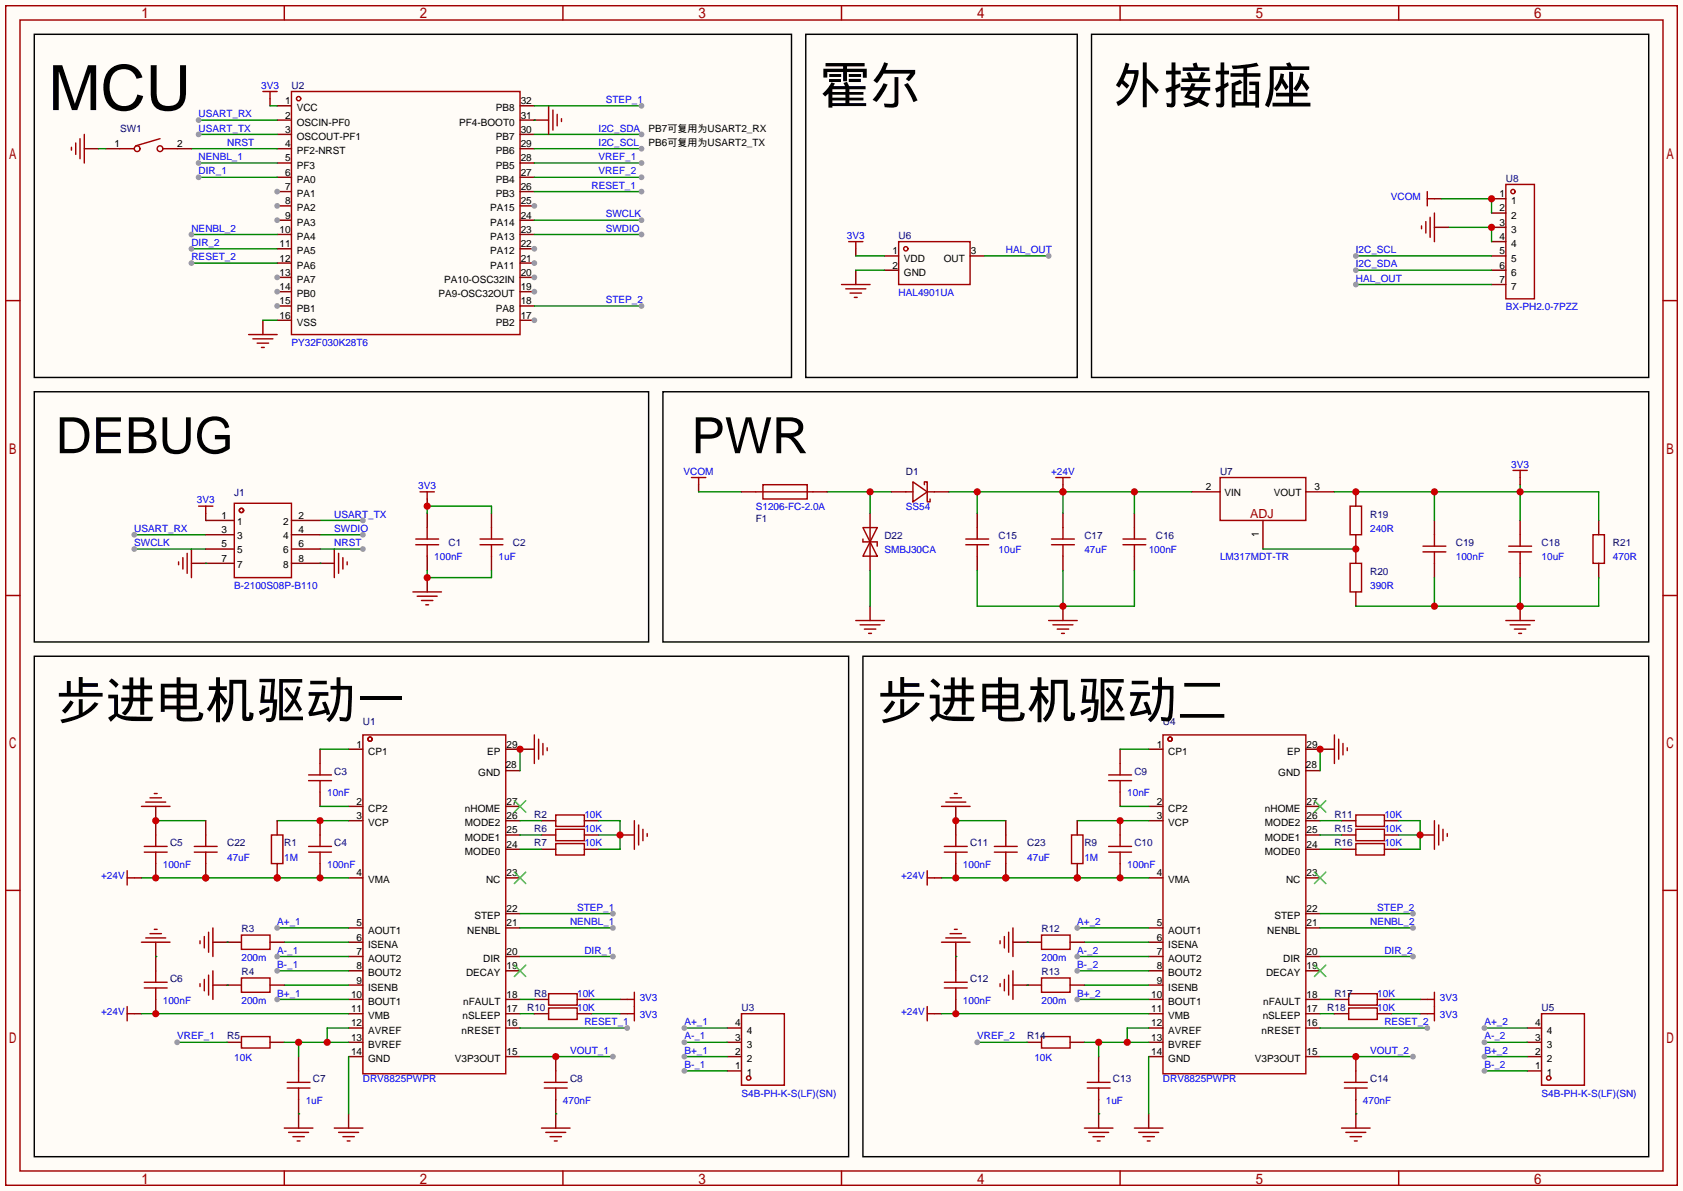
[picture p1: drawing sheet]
<svg xmlns="http://www.w3.org/2000/svg" width="299mm" height="212mm" viewBox="0 0 299 212" stroke-linecap="round" stroke-linejoin="round" font-family="sans-serif">
<path d="M0 0h299.2v211.6h-299.2z" fill="#fffcf7"/>
<g fill="none" stroke="#a10000" stroke-width=".25">
<path d="M1 1h297.2v209.6h-297.2zM3.6 3.6h292.1v204.4h-292.1zM50.5 1v2.6M100.1 1v2.6M149.6 1v2.6M199.1 1v2.6M248.7 1v2.6M1 53.4h2.6M295.7 53.4h2.5M171.7 96.8h4.1M171.7 95.8h4.1M173.7 93.7v2.1"/>
<path d="M173.7 96.8v2M186.9 96.8h4.1M186.9 95.8h4.1M189 93.7v2.1M189 96.8v2M199.6 96.8h4.1M199.6 95.8h4.1M201.7 93.7v2.1M201.7 96.8v2M216.9 84.8h15.3v7.7h-15.3zM240 89.9h2.1v5.1h-2.1zM253 98h4"/>
<path d="M253 97h4M255 95v2M255 98v2.1M268.2 98h4.1M268.2 97h4.1M270.3 95v2M270.3 98v2.1M283.2 95h2v5.1h-2zM1 105.8h2.6M240 100.1h2.1v5.1h-2.1zM295.7 105.8h2.5M1 158.2h2.6"/>
<path d="M295.7 158.2h2.5M50.5 208v2.6M100.1 208v2.6M149.6 208v2.6M199.1 208v2.6M248.7 208v2.6"/>
</g>
<g fill="none" stroke="#870000" stroke-width=".25">
<path d="M173.7 91.2v2.5M173.7 98.8v2.5M189 91.2v2.5M189 98.8v2.5M201.7 91.2v2.5M201.7 98.8v2.5M211.8 87.4h5.1M224.5 92.5v5M232.2 87.4h5M241 87.4v2.5M241 95v5.1M255 92.5v2.5"/>
<path d="M270.3 92.5v2.5M284.2 92.5v2.5M241 105.2v2.5M255 100.1v2.5M270.3 100.1v2.5M284.2 100.1v2.5"/>
</g>
<path d="M224.5 97.5h16.5" fill="none" stroke="#008700" stroke-width=".25"/>
<circle cx="241" cy="97.5" r=".63" fill="#c00"/>
<path d="M237.2 87.4h47v5.1M255 87.4v5.1M270.3 86.1v6.4" fill="none" stroke="#008700" stroke-width=".25"/>
<g fill="#c00">
<circle cx="255" cy="87.4" r=".63"/>
<circle cx="270.3" cy="87.4" r=".63"/>
<circle cx="241" cy="87.4" r=".63"/>
</g>
<path d="M168.7 87.4h43.1M173.7 87.4v3.8M189 87.4v3.8M201.7 87.4v3.8" fill="none" stroke="#008700" stroke-width=".25"/>
<g fill="#c00">
<circle cx="201.7" cy="87.4" r=".63"/>
<circle cx="173.7" cy="87.4" r=".63"/>
<circle cx="189" cy="87.4" r=".63"/>
</g>
<path d="M255 102.6v5.1M270.3 102.6v5.1M284.2 102.6v5.1h-43.2" fill="none" stroke="#008700" stroke-width=".25"/>
<g fill="#c00">
<circle cx="255" cy="107.7" r=".63"/>
<circle cx="270.3" cy="107.7" r=".63"/>
</g>
<path d="M255 35.3h1.3M36.6 91.2v1.3M124.2 86.1v1.3M189 86.1v1.3" fill="none" stroke="#870000" stroke-width=".25"/>
<path d="M253.7 34v2.6M253.7 35.3h1.3M35.3 89.9h2.5M36.6 89.9v1.3M122.9 84.8h2.6M124.2 84.8v1.3" fill="none" stroke="#a10000" stroke-width=".25"/>
<path d="M173.7 101.3v6.4h28v-6.4M189 101.3v6.4" fill="none" stroke="#008700" stroke-width=".25"/>
<circle cx="189" cy="87.4" r=".63" fill="#c00"/>
<path d="M187.7 84.8h2.5M189 84.8v1.3M269 83.6h2.5M270.3 83.6v1.2" fill="none" stroke="#a10000" stroke-width=".25"/>
<path d="M270.3 84.8v1.3M189 107.7v2.5" fill="none" stroke="#870000" stroke-width=".25"/>
<circle cx="189" cy="107.7" r=".63" fill="#c00"/>
<path d="M152.1 110.2h5.1M152.9 111h3.6M153.7 111.8h2M154.4 112.5h.5M186.4 110.2h5.1M187.2 111h3.6M188 111.8h2M188.7 112.5h.5" fill="none" stroke="#a10000" stroke-width=".25"/>
<path d="M154.7 107.7v2.5M270.3 107.7v2.5" fill="none" stroke="#870000" stroke-width=".25"/>
<circle cx="270.3" cy="107.7" r=".63" fill="#c00"/>
<path d="M153.4 93.7h2.6l-1.3 2.6zM153.4 95.8v.5h2.6v.7M154.7 96.3l1.3 2.5h-2.6zM267.7 110.2h5.1M268.5 111h3.5M269.2 111.8h2.1M270 112.5h.5" fill="none" stroke="#a10000" stroke-width=".25"/>
<path d="M154.7 91.2v10.1" fill="none" stroke="#870000" stroke-width=".25"/>
<path d="M147.1 87.4h11.4M154.7 87.4v3.8" fill="none" stroke="#008700" stroke-width=".25"/>
<circle cx="154.7" cy="87.4" r=".63" fill="#c00"/>
<path d="M36.6 92.5h.1M56.9 92.5h7.6M124.2 87.4h7.6M154.7 101.3v6.4" fill="none" stroke="#008700" stroke-width=".25"/>
<g fill="none" stroke="#870000" stroke-width=".25">
<path d="M48 17.5v1.3M152.1 44.2v1.3M152.1 48v2.5M75.9 88.6v1.3M75.9 91.2v2.5M75.9 98.8v2.5M87.4 91.2v2.5M87.4 98.8v2.5M131.8 87.4h2.6M144.5 87.4h2.6M34 100.1h2.6M56.9 100.1h2.5"/>
<path d="M75.9 102.6v2.6"/>
</g>
<g fill="none" stroke="#a10000" stroke-width=".25">
<path d="M46.7 16.3h2.6M48 16.3v1.2M149.6 50.5h5.1M150.4 51.3h3.5M150.9 42.9h2.5M151.1 52.1h2.1M151.9 52.8h.5M152.1 42.9v1.3M31.7 99.8v.5M32.5 99.1v2M33.3 98.3v3.6M34 97.5v5.1"/>
<path d="M59.4 97.5v5.1M60.2 98.3v3.6M61 99.1v2M61.7 99.8v.5M73.9 95.8h4.1M73.9 96.8h4.1M74.7 87.4h2.5M75.9 87.4v1.2M75.9 93.7v2.1M75.9 96.8v2M85.3 95.8h4.1M85.3 96.8h4.1"/>
<path d="M87.4 93.7v2.1M87.4 96.8v2M134.4 87.4h10.1M135.6 86.1h7.9v2.5h-7.9zM73.4 105.2h5.1M74.2 105.9h3.5M74.9 106.7h2.1M75.7 107.4h.5"/>
</g>
<circle cx="64.5" cy="92.5" r=".51" fill="#999"/>
<path d="M23.9 95h12.7" fill="none" stroke="#008700" stroke-width=".25"/>
<circle cx="23.9" cy="95" r=".51" fill="#999"/>
<path d="M56.9 95h7.6" fill="none" stroke="#008700" stroke-width=".25"/>
<circle cx="64.5" cy="95" r=".51" fill="#999"/>
<path d="M23.9 97.5h12.7" fill="none" stroke="#008700" stroke-width=".25"/>
<circle cx="23.9" cy="97.5" r=".51" fill="#999"/>
<path d="M56.9 97.5h7.6" fill="none" stroke="#008700" stroke-width=".25"/>
<circle cx="64.5" cy="97.5" r=".51" fill="#999"/>
<path d="M75.9 91.2v-1.3h11.5v1.3" fill="none" stroke="#008700" stroke-width=".25"/>
<circle cx="75.9" cy="89.9" r=".63" fill="#c00"/>
<path d="M75.9 101.3v1.3h11.5v-1.3" fill="none" stroke="#008700" stroke-width=".25"/>
<circle cx="75.9" cy="102.6" r=".63" fill="#c00"/>
<g fill="none" stroke="#a10000" stroke-width=".25">
<path d="M51.8 16.3h40.7v43.1h-40.7z"/>
<circle cx="53.1" cy="17.5" r=".38"/>
</g>
<path d="M49.3 18.8h2.5M49.3 21.3h2.5M49.3 23.9h2.5M49.3 26.4h2.5M49.3 29h2.5M49.3 31.5h2.5M49.3 34h2.5" fill="none" stroke="#870000" stroke-width=".25"/>
<circle cx="49.3" cy="34" r=".51" fill="#999"/>
<path d="M49.3 36.6h2.5" fill="none" stroke="#870000" stroke-width=".25"/>
<circle cx="49.3" cy="36.6" r=".51" fill="#999"/>
<path d="M49.3 39.1h2.5" fill="none" stroke="#870000" stroke-width=".25"/>
<circle cx="49.3" cy="39.1" r=".51" fill="#999"/>
<path d="M49.3 41.7h2.5M49.3 44.2h2.5M49.3 46.7h2.5M49.3 49.3h2.5" fill="none" stroke="#870000" stroke-width=".25"/>
<circle cx="49.3" cy="49.3" r=".51" fill="#999"/>
<path d="M49.3 51.8h2.5" fill="none" stroke="#870000" stroke-width=".25"/>
<circle cx="49.3" cy="51.8" r=".51" fill="#999"/>
<path d="M49.3 54.4h2.5" fill="none" stroke="#870000" stroke-width=".25"/>
<circle cx="49.3" cy="54.4" r=".51" fill="#999"/>
<path d="M49.3 56.9h2.5M92.5 56.9h2.5" fill="none" stroke="#870000" stroke-width=".25"/>
<circle cx="95" cy="56.9" r=".51" fill="#999"/>
<path d="M92.5 54.4h2.5M92.5 51.8h2.5" fill="none" stroke="#870000" stroke-width=".25"/>
<circle cx="95" cy="51.8" r=".51" fill="#999"/>
<path d="M92.5 49.3h2.5" fill="none" stroke="#870000" stroke-width=".25"/>
<circle cx="95" cy="49.3" r=".51" fill="#999"/>
<path d="M92.5 46.7h2.5" fill="none" stroke="#870000" stroke-width=".25"/>
<circle cx="95" cy="46.7" r=".51" fill="#999"/>
<path d="M92.5 44.2h2.5" fill="none" stroke="#870000" stroke-width=".25"/>
<circle cx="95" cy="44.2" r=".51" fill="#999"/>
<path d="M92.5 39.1h2.5M92.5 36.6h2.5M92.5 41.7h2.5" fill="none" stroke="#870000" stroke-width=".25"/>
<circle cx="95" cy="36.6" r=".51" fill="#999"/>
<path d="M92.5 18.8h2.5M15 26.4h2.5M92.5 34h2.5M92.5 31.5h2.5M92.5 29h2.5M92.5 26.4h2.5M92.5 23.9h2.5M92.5 21.3h2.5M46.7 56.9v2.5" fill="none" stroke="#870000" stroke-width=".25"/>
<path d="M48 18.8h1.3M34 26.4h15.3M95 39.1h19M46.7 56.9h2.6" fill="none" stroke="#008700" stroke-width=".25"/>
<path d="M12.7 26.2v.5M13.5 25.4v2M14.2 24.6v3.6M15 23.9v5.1M44.2 59.4h5.1M45 60.2h3.5M45.7 61h2.1M46.5 61.7h.5" fill="none" stroke="#a10000" stroke-width=".25"/>
<circle cx="114" cy="39.1" r=".51" fill="#999"/>
<path d="M95 41.7h19" fill="none" stroke="#008700" stroke-width=".25"/>
<circle cx="114" cy="41.7" r=".51" fill="#999"/>
<path d="M18.8 26.4h2.5M31.5 26.4h2.5M36.6 92.5h5.1M36.6 95h5.1M36.6 97.5h5.1M51.8 92.5h5.1M51.8 95h5.1M51.8 97.5h5.1M36.6 100.1h5.1M51.8 100.1h5.1" fill="none" stroke="#870000" stroke-width=".25"/>
<g fill="none" stroke="#a10000" stroke-width=".25">
<path d="M21.3 26.4h2.6M28.4 24.6l-4.3 1.3M29 26.4h2.5M41.7 89.4h10.1v13.2h-10.1z"/>
<circle cx="24.4" cy="26.4" r=".51"/>
<circle cx="28.4" cy="26.4" r=".51"/>
<circle cx="42.9" cy="90.7" r=".38"/>
</g>
<path d="M17.5 26.4h1.3M35.3 21.3h14" fill="none" stroke="#008700" stroke-width=".25"/>
<circle cx="35.3" cy="21.3" r=".51" fill="#999"/>
<path d="M35.3 23.9h14" fill="none" stroke="#008700" stroke-width=".25"/>
<circle cx="35.3" cy="23.9" r=".51" fill="#999"/>
<path d="M95 26.4h19" fill="none" stroke="#008700" stroke-width=".25"/>
<circle cx="114" cy="26.4" r=".51" fill="#999"/>
<path d="M95 23.9h19" fill="none" stroke="#008700" stroke-width=".25"/>
<circle cx="114" cy="23.9" r=".51" fill="#999"/>
<g fill="none" stroke="#870000" stroke-width=".25">
<path d="M95 21.3h2.5M56.9 133.1v2.5M62 133.1h2.5M89.9 133.1h2.6M89.9 136.9h2.6M199.1 133.1v2.5M204.2 133.1h2.6M232.2 133.1h2.5M232.2 136.9h2.5M27.7 145.8v2.5M27.7 153.4v2.6M56.9 140.7v2.6"/>
<path d="M56.9 145.8v2.5M56.9 153.4v2.6M62 143.3h2.5M62 145.8h2.5M62 156h2.5M89.9 143.3h2.6M89.9 145.8h2.6M89.9 156h2.6M89.9 150.9h2.6M89.9 148.3h2.6M169.9 145.8v2.5M169.9 153.4v2.6"/>
<path d="M199.1 140.7v2.6M199.1 145.8v2.5M199.1 153.4v2.6M204.2 143.3h2.6M204.2 145.8h2.6M204.2 156h2.6M232.2 143.3h2.5M232.2 145.8h2.5M232.2 156h2.5M232.2 150.9h2.5M232.2 148.3h2.5M27.7 169.9v2.6"/>
<path d="M27.7 177.5v2.6M62 164.8h2.5M62 167.4h2.5M62 169.9h2.5M62 172.5h2.5M62 175h2.5M62 177.5h2.5M89.9 164.8h2.6M89.9 169.9h2.6M89.9 172.5h2.6M89.9 177.5h2.6M89.9 162.3h2.6"/>
<path d="M169.9 169.9v2.6M169.9 177.5v2.6M204.2 164.8h2.6M204.2 167.4h2.6M204.2 169.9h2.6M204.2 172.5h2.6M204.2 175h2.6M204.2 177.5h2.6M232.2 164.8h2.5M232.2 169.9h2.5M232.2 172.5h2.5M232.2 177.5h2.5"/>
<path d="M232.2 162.3h2.5M53.1 187.7v2.5M53.1 195.3v2.6M62 180.1h2.5M62 182.6h2.5M62 185.2h2.5M62 187.7h2.5M89.9 180.1h2.6M89.9 182.6h2.6M89.9 187.7h2.6M98.8 187.7v2.5M98.8 195.3v2.6"/>
<path d="M195.3 187.7v2.5M195.3 195.3v2.6M204.2 180.1h2.6M204.2 182.6h2.6M204.2 185.2h2.6M204.2 187.7h2.6M232.2 180.1h2.5M232.2 182.6h2.5M232.2 187.7h2.5M241 187.7v2.5M241 195.3v2.6"/>
</g>
<g fill="none" stroke="#a10000" stroke-width=".25">
<path d="M97.5 18.8v5.1M98.3 19.6v3.5M99.1 20.3v2.1M99.8 21.1v.5M54.9 137.7h4M54.9 138.7h4M56.9 135.6v2.1M56.9 138.7v2M64.5 130.6h25.4v60.2h-25.4zM197.1 137.7h4.1M197.1 138.7h4.1M199.1 135.6v2.1"/>
<path d="M199.1 138.7v2M206.8 130.6h25.4v60.2h-25.4zM25.7 150.4h4M25.7 151.4h4M27.7 148.3v2.1M27.7 151.4v2M54.9 150.4h4M54.9 151.4h4M56.9 148.3v2.1M56.9 151.4v2M167.9 150.4h4.1M167.9 151.4h4.1"/>
<path d="M169.9 148.3v2.1M169.9 151.4v2M197.1 150.4h4.1M197.1 151.4h4.1M199.1 148.3v2.1M199.1 151.4v2M25.7 174.5h4M25.7 175.5h4M27.7 172.5v2M27.7 175.5v2M167.9 174.5h4.1M167.9 175.5h4.1"/>
<path d="M169.9 172.5v2M169.9 175.5v2M51.1 192.3h4M51.1 193.3h4M53.1 190.2v2.1M53.1 193.3v2M96.8 192.3h4M96.8 193.3h4M98.8 190.2v2.1M98.8 193.3v2M193.3 192.3h4.1M193.3 193.3h4.1"/>
<path d="M195.3 190.2v2.1M195.3 193.3v2M239 192.3h4.1M239 193.3h4.1M241 190.2v2.1M241 193.3v2"/>
<circle cx="65.8" cy="131.3" r=".38"/>
<circle cx="208" cy="131.3" r=".38"/>
</g>
<path d="M95 21.3h.1M36.6 100.1h.1M56.9 100.1h.1M191.5 164.8h12.7" fill="none" stroke="#008700" stroke-width=".25"/>
<path d="M91.4 154.9l2.1 2.1M91.4 142.2l2.1 2.1M93.5 154.9l-2.1 2.1M93.5 142.2l-2.1 2.1M233.7 154.9l2 2.1M233.7 142.2l2 2.1M235.7 154.9l-2 2.1M235.7 142.2l-2 2.1M91.4 171.5l2.1 2M93.5 171.5l-2.1 2M233.7 171.5l2 2M235.7 171.5l-2 2" fill="none" stroke="#3c3" stroke-width=".25"/>
<circle cx="191.5" cy="164.8" r=".51" fill="#999"/>
<path d="M49.3 164.8h12.7" fill="none" stroke="#008700" stroke-width=".25"/>
<circle cx="49.3" cy="164.8" r=".51" fill="#999"/>
<path d="M191.5 169.9h12.7" fill="none" stroke="#008700" stroke-width=".25"/>
<circle cx="191.5" cy="169.9" r=".51" fill="#999"/>
<path d="M49.3 169.9h12.7" fill="none" stroke="#008700" stroke-width=".25"/>
<circle cx="49.3" cy="169.9" r=".51" fill="#999"/>
<path d="M191.5 177.5h12.7" fill="none" stroke="#008700" stroke-width=".25"/>
<circle cx="191.5" cy="177.5" r=".51" fill="#999"/>
<path d="M49.3 177.5h12.7" fill="none" stroke="#008700" stroke-width=".25"/>
<circle cx="49.3" cy="177.5" r=".51" fill="#999"/>
<path d="M191.5 172.5h12.7" fill="none" stroke="#008700" stroke-width=".25"/>
<circle cx="191.5" cy="172.5" r=".51" fill="#999"/>
<path d="M49.3 172.5h12.7" fill="none" stroke="#008700" stroke-width=".25"/>
<circle cx="49.3" cy="172.5" r=".51" fill="#999"/>
<path d="M53.1 197.9v2.5M62 197.9v2.5M98.8 197.9v2.5M195.3 197.9v2.5M204.2 197.9v2.5M241 197.9v2.5" fill="none" stroke="#870000" stroke-width=".25"/>
<g fill="none" stroke="#a10000" stroke-width=".25">
<path d="M50.5 200.4h5.1M51.3 201.2h3.6M52.1 201.9h2M52.8 202.7h.5M59.4 200.4h5.1M60.2 201.2h3.6M61 201.9h2M61.7 202.7h.5M96.3 200.4h5M97 201.2h3.6M97.8 201.9h2M98.6 202.7h.5"/>
<path d="M192.8 200.4h5.1M193.5 201.2h3.6M194.3 201.9h2M195.1 202.7h.5M201.7 200.4h5.1M202.4 201.2h3.6M203.2 201.9h2M204 202.7h.5M238.5 200.4h5.1M239.3 201.2h3.5M240 201.9h2.1M240.8 202.7h.5"/>
</g>
<path d="M56.9 133.1h5.1M199.1 133.1h5.1M56.9 143.3h5.1M191.5 145.8h12.7M199.1 143.3h5.1M62 187.7v10.2M204.2 187.7v10.2" fill="none" stroke="#008700" stroke-width=".25"/>
<circle cx="199.1" cy="145.8" r=".63" fill="#c00"/>
<path d="M49.3 145.8h12.7" fill="none" stroke="#008700" stroke-width=".25"/>
<circle cx="56.9" cy="145.8" r=".63" fill="#c00"/>
<path d="M167.4 156h36.8" fill="none" stroke="#008700" stroke-width=".25"/>
<g fill="#c00">
<circle cx="169.9" cy="156" r=".63"/>
<circle cx="178.8" cy="156" r=".63"/>
<circle cx="191.5" cy="156" r=".63"/>
<circle cx="199.1" cy="156" r=".63"/>
</g>
<path d="M25.1 156h36.9" fill="none" stroke="#008700" stroke-width=".25"/>
<g fill="#c00">
<circle cx="56.9" cy="156" r=".63"/>
<circle cx="49.3" cy="156" r=".63"/>
<circle cx="36.6" cy="156" r=".63"/>
<circle cx="27.7" cy="156" r=".63"/>
</g>
<path d="M190.5 148.3h2v5.1h-2z" fill="none" stroke="#a10000" stroke-width=".25"/>
<path d="M191.5 145.8v2.5M191.5 153.4v2.6" fill="none" stroke="#870000" stroke-width=".25"/>
<circle cx="191.5" cy="156" r=".63" fill="#c00"/>
<path d="M48.3 148.3h2v5.1h-2z" fill="none" stroke="#a10000" stroke-width=".25"/>
<path d="M49.3 145.8v2.5M49.3 153.4v2.6" fill="none" stroke="#870000" stroke-width=".25"/>
<circle cx="49.3" cy="156" r=".63" fill="#c00"/>
<path d="M23.9 156h1.2M27.7 143.3v2.5M166.1 156h1.3M169.9 143.3v2.5M27.7 167.4v2.5M110.2 177.5h1.3M169.9 167.4v2.5M252.5 177.5h1.2M23.9 180.1h1.2M110.2 180.1h1.3M166.1 180.1h1.3M252.5 180.1h1.2" fill="none" stroke="#870000" stroke-width=".25"/>
<g fill="none" stroke="#a10000" stroke-width=".25">
<path d="M22.6 156h1.3M22.6 154.7v2.5M25.1 143.3h5.1M25.9 142.5h3.6M26.7 141.7h2M27.4 141h.5M164.8 154.7v2.5M164.8 156h1.3M167.4 143.3h5.1M168.1 142.5h3.6M168.9 141.7h2M169.7 141h.5"/>
<path d="M22.6 178.8v2.6M25.1 167.4h5.1M25.9 166.6h3.6M26.7 165.9h2M27.4 165.1h.5M111.5 177.5h1.3M112.8 176.3v5.1M164.8 178.8v2.6M167.4 167.4h5.1M168.1 166.6h3.6M168.9 165.9h2M169.7 165.1h.5"/>
<path d="M253.7 177.5h1.3M255 176.3v5.1M22.6 180.1h1.3M111.5 180.1h1.3M164.8 180.1h1.3M253.7 180.1h1.3"/>
</g>
<path d="M167.4 180.1h36.8" fill="none" stroke="#008700" stroke-width=".25"/>
<circle cx="169.9" cy="180.1" r=".63" fill="#c00"/>
<path d="M25.1 180.1h36.9" fill="none" stroke="#008700" stroke-width=".25"/>
<circle cx="27.7" cy="180.1" r=".63" fill="#c00"/>
<path d="M27.7 169.9h.1M169.9 169.9h.1M234.7 169.9h16.5" fill="none" stroke="#008700" stroke-width=".25"/>
<circle cx="251.2" cy="169.9" r=".51" fill="#999"/>
<path d="M92.5 169.9h16.5" fill="none" stroke="#008700" stroke-width=".25"/>
<circle cx="109" cy="169.9" r=".51" fill="#999"/>
<path d="M234.7 162.3h16.5" fill="none" stroke="#008700" stroke-width=".25"/>
<circle cx="251.2" cy="162.3" r=".51" fill="#999"/>
<path d="M92.5 162.3h16.5" fill="none" stroke="#008700" stroke-width=".25"/>
<circle cx="109" cy="162.3" r=".51" fill="#999"/>
<path d="M234.7 164.8h16.5" fill="none" stroke="#008700" stroke-width=".25"/>
<circle cx="251.2" cy="164.8" r=".51" fill="#999"/>
<path d="M92.5 164.8h16.5" fill="none" stroke="#008700" stroke-width=".25"/>
<circle cx="109" cy="164.8" r=".51" fill="#999"/>
<path d="M234.7 182.6h19" fill="none" stroke="#008700" stroke-width=".25"/>
<circle cx="253.7" cy="182.6" r=".51" fill="#999"/>
<path d="M92.5 182.6h19" fill="none" stroke="#008700" stroke-width=".25"/>
<circle cx="111.5" cy="182.6" r=".51" fill="#999"/>
<path d="M42.9 184.2h5.1v2h-5.1zM185.2 184.2h5v2h-5z" fill="none" stroke="#a10000" stroke-width=".25"/>
<path d="M40.4 185.2h2.5M48 185.2h2.5M182.6 185.2h2.6M190.2 185.2h2.6" fill="none" stroke="#870000" stroke-width=".25"/>
<path d="M92.5 180.1h2.5M105.2 180.1h5M234.7 180.1h2.5M234.7 187.7h16.5M247.4 180.1h5.1" fill="none" stroke="#008700" stroke-width=".25"/>
<circle cx="241" cy="187.7" r=".63" fill="#c00"/>
<circle cx="251.2" cy="187.7" r=".51" fill="#999"/>
<path d="M92.5 187.7h16.5" fill="none" stroke="#008700" stroke-width=".25"/>
<circle cx="98.8" cy="187.7" r=".63" fill="#c00"/>
<circle cx="109" cy="187.7" r=".51" fill="#999"/>
<path d="M92.5 133.1h2.5M234.7 133.1h2.5M110.2 148.3h2.6M252.5 148.3h2.5M37.8 167.4h2.6M37.8 175h2.6M180.1 167.4h2.5M180.1 175h2.5" fill="none" stroke="#870000" stroke-width=".25"/>
<g fill="none" stroke="#a10000" stroke-width=".25">
<path d="M95 130.6v5M95.8 131.3v3.6M96.5 132.1v2M97.3 132.8v.6M237.2 130.6v5M238 131.3v3.6M238.8 132.1v2M239.5 132.8v.6M112.8 145.8v5.1M113.5 146.6v3.5M114.3 147.3v2.1M115.1 148.1v.5"/>
<path d="M255 145.8v5.1M255.8 146.6v3.5M256.5 147.3v2.1M257.3 148.1v.5M35.6 167.1v.5M35.6 174.8v.5M36.3 166.4v2M36.3 174v2M37.1 165.6v3.6M37.1 173.2v3.6M37.8 164.8v5.1M37.8 172.5v5"/>
<path d="M177.8 167.1v.5M177.8 174.8v.5M178.6 166.4v2M178.6 174v2M179.3 165.6v3.6M179.3 173.2v3.6M180.1 164.8v5.1M180.1 172.5v5"/>
</g>
<path d="M50.5 175h11.5M50.5 167.4h11.5M192.8 175h11.4M192.8 167.4h11.4M192.8 185.2h11.4M195.3 185.2v2.5M204.2 182.6h-3.8v2.6" fill="none" stroke="#008700" stroke-width=".25"/>
<g fill="#c00">
<circle cx="195.3" cy="185.2" r=".63"/>
<circle cx="200.4" cy="185.2" r=".63"/>
</g>
<path d="M50.5 185.2h11.5M53.1 185.2v2.5M62 182.6h-3.8v2.6" fill="none" stroke="#008700" stroke-width=".25"/>
<g fill="#c00">
<circle cx="58.2" cy="185.2" r=".63"/>
<circle cx="53.1" cy="185.2" r=".63"/>
</g>
<path d="M173.7 185.2h8.9" fill="none" stroke="#008700" stroke-width=".25"/>
<circle cx="173.7" cy="185.2" r=".51" fill="#999"/>
<path d="M31.5 185.2h8.9" fill="none" stroke="#008700" stroke-width=".25"/>
<circle cx="31.5" cy="185.2" r=".51" fill="#999"/>
<path d="M234.7 133.1v3.8M53.1 197.9h.1M98.8 197.9h.1M195.3 197.9h.1M241 197.9h.1" fill="none" stroke="#008700" stroke-width=".25"/>
<path d="M98.8 149.9h5.1v2h-5.1zM98.8 147.3h5.1v2.1h-5.1zM98.8 144.8h5.1v2h-5.1zM241 149.9h5.1v2h-5.1zM241 147.3h5.1v2.1h-5.1zM241 144.8h5.1v2h-5.1zM97.5 179.1h5.1v2h-5.1zM97.5 176.5h5.1v2.1h-5.1zM239.8 179.1h5.1v2h-5.1zM239.8 176.5h5.1v2.1h-5.1z" fill="none" stroke="#a10000" stroke-width=".25"/>
<g fill="none" stroke="#870000" stroke-width=".25">
<path d="M96.3 150.9h2.5M96.3 148.3h2.5M96.3 145.8h2.5M103.9 150.9h2.5M103.9 148.3h2.5M103.9 145.8h2.5M238.5 150.9h2.5M238.5 148.3h2.5M238.5 145.8h2.5M246.1 150.9h2.6M246.1 148.3h2.6M246.1 145.8h2.6"/>
<path d="M95 177.5h2.5M102.6 177.5h2.6M237.2 177.5h2.6M244.9 177.5h2.5M95 180.1h2.5M102.6 180.1h2.6M237.2 180.1h2.6M244.9 180.1h2.5"/>
</g>
<circle cx="234.7" cy="133.1" r=".63" fill="#c00"/>
<path d="M92.5 133.1v3.8" fill="none" stroke="#008700" stroke-width=".25"/>
<circle cx="92.5" cy="133.1" r=".63" fill="#c00"/>
<path d="M42.9 166.1h5.1v2.6h-5.1zM42.9 173.7h5.1v2.6h-5.1zM185.2 166.1h5v2.6h-5zM185.2 173.7h5v2.6h-5z" fill="none" stroke="#a10000" stroke-width=".25"/>
<path d="M40.4 167.4h2.5M40.4 175h2.5M48 167.4h2.5M48 175h2.5M182.6 167.4h2.6M182.6 175h2.6M190.2 167.4h2.6M190.2 175h2.6" fill="none" stroke="#870000" stroke-width=".25"/>
<g fill="none" stroke="#008700" stroke-width=".25">
<path d="M92.5 150.9h3.8M92.5 148.3h3.8M92.5 145.8h3.8M234.7 150.9h3.8M234.7 148.3h3.8M234.7 145.8h3.8M248.7 145.8h3.8v5.1h-3.8M248.7 148.3h3.8M40.4 167.4h.1M40.4 175h.1M92.5 177.5h2.5M105.2 177.5h5"/>
<path d="M182.6 167.4h.1M182.6 175h.1M234.7 177.5h2.5M247.4 177.5h5.1"/>
</g>
<circle cx="252.5" cy="148.3" r=".63" fill="#c00"/>
<path d="M106.4 145.8h3.8v5.1h-3.8M106.4 148.3h3.8" fill="none" stroke="#008700" stroke-width=".25"/>
<circle cx="110.2" cy="148.3" r=".63" fill="#c00"/>
<g fill="none" stroke="#a10000" stroke-width=".25">
<path d="M131.8 180.1h7.6v12.7h-7.6zM274.1 180.1h7.6v12.7h-7.6z"/>
<circle cx="133.1" cy="191.5" r=".38"/>
<circle cx="275.3" cy="191.5" r=".38"/>
</g>
<path d="M129.3 190.2h2.5M129.3 187.7h2.5M129.3 185.2h2.5M129.3 182.6h2.5M271.5 190.2h2.6M271.5 187.7h2.6M271.5 185.2h2.6M271.5 182.6h2.6" fill="none" stroke="#870000" stroke-width=".25"/>
<path d="M263.9 182.6h7.6" fill="none" stroke="#008700" stroke-width=".25"/>
<circle cx="263.9" cy="182.6" r=".51" fill="#999"/>
<path d="M121.7 182.6h7.6" fill="none" stroke="#008700" stroke-width=".25"/>
<circle cx="121.7" cy="182.6" r=".51" fill="#999"/>
<path d="M263.9 185.2h7.6" fill="none" stroke="#008700" stroke-width=".25"/>
<circle cx="263.9" cy="185.2" r=".51" fill="#999"/>
<path d="M121.7 185.2h7.6" fill="none" stroke="#008700" stroke-width=".25"/>
<circle cx="121.7" cy="185.2" r=".51" fill="#999"/>
<path d="M263.9 190.2h7.6" fill="none" stroke="#008700" stroke-width=".25"/>
<circle cx="263.9" cy="190.2" r=".51" fill="#999"/>
<path d="M121.7 190.2h7.6" fill="none" stroke="#008700" stroke-width=".25"/>
<circle cx="121.7" cy="190.2" r=".51" fill="#999"/>
<path d="M263.9 187.7h7.6" fill="none" stroke="#008700" stroke-width=".25"/>
<circle cx="263.9" cy="187.7" r=".51" fill="#999"/>
<path d="M121.7 187.7h7.6" fill="none" stroke="#008700" stroke-width=".25"/>
<circle cx="121.7" cy="187.7" r=".51" fill="#999"/>
<g fill="none" stroke="#a10000" stroke-width=".25">
<path d="M159.8 42.9h12.7v7.6h-12.7z"/>
<circle cx="161" cy="44.2" r=".38"/>
</g>
<path d="M157.2 45.5h2.6M157.2 48h2.6M172.5 45.5h2.5" fill="none" stroke="#870000" stroke-width=".25"/>
<path d="M152.1 45.5h5.1M152.1 48h5.1M175 45.5h11.4" fill="none" stroke="#008700" stroke-width=".25"/>
<circle cx="186.4" cy="45.5" r=".51" fill="#999"/>
<g fill="none" stroke="#a10000" stroke-width=".25">
<path d="M267.7 32.8h5.1v20.3h-5.1z"/>
<circle cx="269" cy="34" r=".38"/>
</g>
<path d="M265.2 35.3h2.5M265.2 37.8h2.5M265.2 40.4h2.5M265.2 42.9h2.5M265.2 45.5h2.5M265.2 48h2.5M265.2 50.5h2.5" fill="none" stroke="#870000" stroke-width=".25"/>
<path d="M256.3 35.3h8.9v2.5" fill="none" stroke="#008700" stroke-width=".25"/>
<circle cx="265.2" cy="35.3" r=".63" fill="#c00"/>
<path d="M257.6 40.4h7.6v2.5" fill="none" stroke="#008700" stroke-width=".25"/>
<circle cx="265.2" cy="40.4" r=".63" fill="#c00"/>
<path d="M255 40.4h2.6" fill="none" stroke="#870000" stroke-width=".25"/>
<path d="M253.5 39.4v2M254.3 38.6v3.6M255 37.8v5.1M252.7 40.1v.5" fill="none" stroke="#a10000" stroke-width=".25"/>
<path d="M241 45.5h24.2" fill="none" stroke="#008700" stroke-width=".25"/>
<circle cx="241" cy="45.5" r=".51" fill="#999"/>
<path d="M241 48h24.2" fill="none" stroke="#008700" stroke-width=".25"/>
<circle cx="241" cy="48" r=".51" fill="#999"/>
<path d="M6.1 6.1h134.6v61h-134.6zM143.3 6.1h48.2v61h-48.2zM194.1 6.1h99v61h-99zM6.1 69.6h109.2v44.4h-109.2zM117.9 69.6h175.2v44.4h-175.2zM6.1 116.6h144.8v88.9h-144.8zM153.4 116.6h139.7v88.9h-139.7z" fill="none" stroke="#000" stroke-width=".25"/>
<path d="M35.3 29h14" fill="none" stroke="#008700" stroke-width=".25"/>
<circle cx="35.3" cy="29" r=".51" fill="#999"/>
<path d="M95 31.5h19" fill="none" stroke="#008700" stroke-width=".25"/>
<circle cx="114" cy="31.5" r=".51" fill="#999"/>
<path d="M95 29h19" fill="none" stroke="#008700" stroke-width=".25"/>
<circle cx="114" cy="29" r=".51" fill="#999"/>
<path d="M95 54.4h19" fill="none" stroke="#008700" stroke-width=".25"/>
<circle cx="114" cy="54.4" r=".51" fill="#999"/>
<path d="M95 18.8h19" fill="none" stroke="#008700" stroke-width=".25"/>
<circle cx="114" cy="18.8" r=".51" fill="#999"/>
<path d="M35.3 31.5h14" fill="none" stroke="#008700" stroke-width=".25"/>
<circle cx="35.3" cy="31.5" r=".51" fill="#999"/>
<path d="M95 34h19" fill="none" stroke="#008700" stroke-width=".25"/>
<circle cx="114" cy="34" r=".51" fill="#999"/>
<path d="M34 46.7h15.3" fill="none" stroke="#008700" stroke-width=".25"/>
<circle cx="34" cy="46.7" r=".51" fill="#999"/>
<path d="M34 44.2h15.3" fill="none" stroke="#008700" stroke-width=".25"/>
<circle cx="34" cy="44.2" r=".51" fill="#999"/>
<path d="M34 41.7h15.3" fill="none" stroke="#008700" stroke-width=".25"/>
<circle cx="34" cy="41.7" r=".51" fill="#999"/>
<path d="M241 50.5h24.2" fill="none" stroke="#008700" stroke-width=".25"/>
<circle cx="241" cy="50.5" r=".51" fill="#999"/>
<path d="M169.9 145.8h8.9" fill="none" stroke="#008700" stroke-width=".25"/>
<circle cx="169.9" cy="145.8" r=".63" fill="#c00"/>
<path d="M27.7 145.8h8.9" fill="none" stroke="#008700" stroke-width=".25"/>
<circle cx="27.7" cy="145.8" r=".63" fill="#c00"/>
<path d="M34.5 151.4h4.1" fill="none" stroke="#a10000" stroke-width=".25"/>
<path d="M36.6 153.4v2.6" fill="none" stroke="#870000" stroke-width=".25"/>
<circle cx="36.6" cy="156" r=".63" fill="#c00"/>
<path d="M34.5 150.4h4.1M36.6 148.3v2.1M36.6 151.4v2M176.8 151.4h4" fill="none" stroke="#a10000" stroke-width=".25"/>
<path d="M36.6 145.8v2.5M178.8 153.4v2.6" fill="none" stroke="#870000" stroke-width=".25"/>
<circle cx="178.8" cy="156" r=".63" fill="#c00"/>
<path d="M161 87.4h1.3M162.3 85.6l2.5 1.8-2.5 1.8zM164.3 86.1v-.5h.5v3.6h.6v-.6M164.8 87.4h1.3M176.8 150.4h4M178.8 148.3v2.1M178.8 151.4v2" fill="none" stroke="#a10000" stroke-width=".25"/>
<path d="M158.5 87.4h2.5M166.1 87.4h2.6M178.8 145.8v2.5" fill="none" stroke="#870000" stroke-width=".25"/>
<text font-size="11.1" x="8.6" y="19.6">MCU</text>
<g font-size="8.9">
<text x="145.8" y="18.3">霍尔</text>
<text x="197.9" y="18.3">外接插座</text>
<text x="9.9" y="80.5">DEBUG</text>
<text x="122.9" y="80.5">PWR</text>
<text x="9.9" y="127.5">步进电机驱动一</text>
<text x="156" y="127.5">步进电机驱动二</text>
</g>
<text font-size="2.2" fill="#a00000" x="222.2" y="91.9">ADJ</text>
<g font-size="1.8" fill="#00f">
<text x="46.4" y="15.7">3V3</text>
<text x="35.3" y="20.8">USART_RX</text>
<text x="35.3" y="23.4">USART_TX</text>
<text x="106.4" y="23.4">I2C_SDA</text>
<text x="107.7" y="18.3">STEP_1</text>
<text x="35.3" y="28.4">NENBL_1</text>
<text x="40.4" y="25.9">NRST</text>
<text x="106.4" y="25.9">I2C_SCL</text>
<text x="106.4" y="28.4">VREF_1</text>
<text x="35.3" y="31">DIR_1</text>
<text x="105.2" y="33.5">RESET_1</text>
<text x="106.4" y="31">VREF_2</text>
<text x="247.3" y="35.6">VCOM</text>
<text x="34" y="41.1">NENBL_2</text>
<text x="107.7" y="38.6">SWCLK</text>
<text x="107.7" y="41.1">SWDIO</text>
<text x="34" y="46.2">RESET_2</text>
<text x="34" y="43.7">DIR_2</text>
<text x="150.6" y="42.4">3V3</text>
<text x="178.8" y="45">HAL_OUT</text>
<text x="241" y="45">I2C_SCL</text>
<text x="241" y="47.5">I2C_SDA</text>
<text x="107.7" y="53.8">STEP_2</text>
<text x="159.8" y="52.6">HAL4901UA</text>
<text x="241" y="50">HAL_OUT</text>
<text x="267.7" y="55.1">BX-PH2.0-7PZZ</text>
<text x="51.8" y="61.5">PY32F030K28T6</text>
<text x="268.7" y="83.1">3V3</text>
<text x="35" y="89.4">3V3</text>
<text x="74.4" y="86.9">3V3</text>
<text x="121.5" y="84.3">VCOM</text>
<text x="186.9" y="84.3">+24V</text>
<text x="23.9" y="94.5">USART_RX</text>
<text x="59.4" y="91.9">USART_TX</text>
<text x="59.4" y="94.5">SWDIO</text>
<text x="134.4" y="90.7">S1206-FC-2.0A</text>
<text x="161" y="90.7">SS54</text>
<text x="243.6" y="94.5">240R</text>
<text x="23.9" y="97">SWCLK</text>
<text x="59.4" y="97">NRST</text>
<text x="77.2" y="99.6">100nF</text>
<text x="88.6" y="99.6">1uF</text>
<text x="157.2" y="98.3">SMBJ30CA</text>
<text x="177.5" y="98.3">10uF</text>
<text x="192.8" y="98.3">47uF</text>
<text x="204.2" y="98.3">100nF</text>
<text x="216.9" y="99.6">LM317MDT-TR</text>
<text x="258.8" y="99.6">100nF</text>
<text x="274.1" y="99.6">10uF</text>
<text x="286.8" y="99.6">470R</text>
<text x="41.7" y="104.6">B-2100S08P-B110</text>
<text x="243.6" y="104.6">390R</text>
<text x="58.2" y="141.5">10nF</text>
<text x="200.4" y="141.5">10nF</text>
<text x="103.9" y="147.8">10K</text>
<text x="103.9" y="145.3">10K</text>
<text x="246.1" y="147.8">10K</text>
<text x="246.1" y="145.3">10K</text>
<text x="29" y="154.2">100nF</text>
<text x="40.4" y="152.9">47uF</text>
<text x="50.5" y="152.9">1M</text>
<text x="58.2" y="154.2">100nF</text>
<text x="103.9" y="150.4">10K</text>
<text x="171.2" y="154.2">100nF</text>
<text x="182.6" y="152.9">47uF</text>
<text x="192.8" y="152.9">1M</text>
<text x="200.4" y="154.2">100nF</text>
<text x="246.1" y="150.4">10K</text>
<text x="18" y="156.2">+24V</text>
<text x="102.6" y="161.8">STEP_1</text>
<text x="160.2" y="156.2">+24V</text>
<text x="244.9" y="161.8">STEP_2</text>
<text x="49.3" y="164.3">A+_1</text>
<text x="101.3" y="164.3">NENBL_1</text>
<text x="191.5" y="164.3">A+_2</text>
<text x="243.6" y="164.3">NENBL_2</text>
<text x="42.9" y="170.7">200m</text>
<text x="49.3" y="169.4">A-_1</text>
<text x="49.3" y="172">B-_1</text>
<text x="103.9" y="169.4">DIR_1</text>
<text x="185.2" y="170.7">200m</text>
<text x="191.5" y="169.4">A-_2</text>
<text x="191.5" y="172">B-_2</text>
<text x="246.1" y="169.4">DIR_2</text>
<text x="29" y="178.3">100nF</text>
<text x="42.9" y="178.3">200m</text>
<text x="49.3" y="177">B+_1</text>
<text x="102.6" y="179.6">10K</text>
<text x="102.6" y="177">10K</text>
<text x="113.7" y="177.8">3V3</text>
<text x="171.2" y="178.3">100nF</text>
<text x="185.2" y="178.3">200m</text>
<text x="191.5" y="177">B+_2</text>
<text x="244.9" y="179.6">10K</text>
<text x="244.9" y="177">10K</text>
<text x="256" y="177.8">3V3</text>
<text x="18" y="180.3">+24V</text>
<text x="31.5" y="184.7">VREF_1</text>
<text x="103.9" y="182.1">RESET_1</text>
<text x="113.7" y="180.8">3V3</text>
<text x="121.7" y="182.1">A+_1</text>
<text x="121.7" y="184.7">A-_1</text>
<text x="160.2" y="180.3">+24V</text>
<text x="173.7" y="184.7">VREF_2</text>
<text x="246.1" y="182.1">RESET_2</text>
<text x="256" y="180.8">3V3</text>
<text x="263.9" y="182.1">A+_2</text>
<text x="263.9" y="184.7">A-_2</text>
<text x="41.7" y="188.5">10K</text>
<text x="101.3" y="187.2">VOUT_1</text>
<text x="121.7" y="189.7">B-_1</text>
<text x="121.7" y="187.2">B+_1</text>
<text x="183.9" y="188.5">10K</text>
<text x="243.6" y="187.2">VOUT_2</text>
<text x="263.9" y="189.7">B-_2</text>
<text x="263.9" y="187.2">B+_2</text>
<text x="54.4" y="196.1">1uF</text>
<text x="64.5" y="192.3">DRV8825PWPR</text>
<text x="100.1" y="196.1">470nF</text>
<text x="131.8" y="194.8">S4B-PH-K-S(LF)(SN)</text>
<text x="196.6" y="196.1">1uF</text>
<text x="206.8" y="192.3">DRV8825PWPR</text>
<text x="242.3" y="196.1">470nF</text>
<text x="274.1" y="194.8">S4B-PH-K-S(LF)(SN)</text>
</g>
<g font-size="1.8" fill="#000080">
<text x="51.8" y="15.7">U2</text>
<text x="21.3" y="23.4">SW1</text>
<text x="267.7" y="32.3">U8</text>
<text x="159.8" y="42.4">U6</text>
<text x="41.7" y="88.1">J1</text>
<text x="161" y="84.3">D1</text>
<text x="216.9" y="84.3">U7</text>
<text x="134.4" y="92.7">F1</text>
<text x="157.2" y="95.8">D22</text>
<text x="177.5" y="95.8">C15</text>
<text x="192.8" y="95.8">C17</text>
<text x="205.5" y="95.8">C16</text>
<text x="243.6" y="91.9">R19</text>
<text x="79.8" y="97">C1</text>
<text x="91.2" y="97">C2</text>
<text x="258.8" y="97">C19</text>
<text x="274.1" y="97">C18</text>
<text x="286.8" y="97">R21</text>
<text x="243.6" y="102.1">R20</text>
<text x="64.5" y="128.8">U1</text>
<text x="206.8" y="128.8">U4</text>
<text x="59.4" y="137.7">C3</text>
<text x="201.7" y="137.7">C9</text>
<text x="95" y="147.8">R6</text>
<text x="95" y="145.3">R2</text>
<text x="237.2" y="147.8">R15</text>
<text x="237.2" y="145.3">R11</text>
<text x="30.2" y="150.4">C5</text>
<text x="40.4" y="150.4">C22</text>
<text x="50.5" y="150.4">R1</text>
<text x="59.4" y="150.4">C4</text>
<text x="95" y="150.4">R7</text>
<text x="172.5" y="150.4">C11</text>
<text x="182.6" y="150.4">C23</text>
<text x="192.8" y="150.4">R9</text>
<text x="201.7" y="150.4">C10</text>
<text x="237.2" y="150.4">R16</text>
<text x="42.9" y="165.6">R3</text>
<text x="185.2" y="165.6">R12</text>
<text x="42.9" y="173.2">R4</text>
<text x="185.2" y="173.2">R13</text>
<text x="30.2" y="174.5">C6</text>
<text x="93.7" y="179.6">R10</text>
<text x="95" y="177">R8</text>
<text x="131.8" y="179.6">U3</text>
<text x="172.5" y="174.5">C12</text>
<text x="236" y="179.6">R18</text>
<text x="237.2" y="177">R17</text>
<text x="274.1" y="179.6">U5</text>
<text x="40.4" y="184.7">R5</text>
<text x="182.6" y="184.7">R14</text>
<text x="55.6" y="192.3">C7</text>
<text x="101.3" y="192.3">C8</text>
<text x="197.9" y="192.3">C13</text>
<text x="243.6" y="192.3">C14</text>
</g>
<g font-size="1.8">
<text x="50.7" y="18.5">1</text>
<text x="50.7" y="21.1">2</text>
<text x="50.7" y="23.6">3</text>
<text x="52.8" y="19.8">VCC</text>
<text x="52.8" y="22.3">OSCIN-PF0</text>
<text x="81.6" y="22.3">PF4-BOOT0</text>
<text x="88.2" y="19.8">PB8</text>
<text x="92.6" y="23.6">30</text>
<text x="92.6" y="21.1">31</text>
<text x="92.6" y="18.5">32</text>
<text x="115.3" y="23.4">PB7可复用为USART2_RX</text>
<text x="20.3" y="26.1">1</text>
<text x="31.5" y="26.1">2</text>
<text x="50.7" y="26.1">4</text>
<text x="50.7" y="28.7">5</text>
<text x="52.8" y="24.9">OSCOUT-PF1</text>
<text x="52.8" y="27.4">PF2-NRST</text>
<text x="52.8" y="30">PF3</text>
<text x="88.2" y="30">PB5</text>
<text x="88.2" y="27.4">PB6</text>
<text x="88.2" y="24.9">PB7</text>
<text x="92.6" y="28.7">28</text>
<text x="92.6" y="26.1">29</text>
<text x="115.3" y="25.9">PB6可复用为USART2_TX</text>
<text x="50.7" y="31.2">6</text>
<text x="50.7" y="33.8">7</text>
<text x="52.8" y="32.5">PA0</text>
<text x="52.8" y="35">PA1</text>
<text x="88.2" y="35">PB3</text>
<text x="88.2" y="32.5">PB4</text>
<text x="92.6" y="33.8">26</text>
<text x="92.6" y="31.2">27</text>
<text x="266.6" y="35">1</text>
<text x="49.7" y="41.4">10</text>
<text x="50.7" y="36.3">8</text>
<text x="50.7" y="38.8">9</text>
<text x="52.8" y="37.6">PA2</text>
<text x="52.8" y="40.1">PA3</text>
<text x="87.2" y="40.1">PA14</text>
<text x="87.2" y="37.6">PA15</text>
<text x="92.6" y="41.4">23</text>
<text x="92.6" y="38.8">24</text>
<text x="92.6" y="36.3">25</text>
<text x="266.6" y="37.6">2</text>
<text x="266.6" y="40.1">3</text>
<text x="268.7" y="36.3">1</text>
<text x="268.7" y="38.8">2</text>
<text x="268.7" y="41.4">3</text>
<text x="49.7" y="43.9">11</text>
<text x="49.7" y="46.5">12</text>
<text x="52.8" y="42.7">PA4</text>
<text x="52.8" y="45.2">PA5</text>
<text x="52.8" y="47.7">PA6</text>
<text x="87.2" y="47.7">PA11</text>
<text x="87.2" y="45.2">PA12</text>
<text x="87.2" y="42.7">PA13</text>
<text x="92.6" y="46.5">21</text>
<text x="92.6" y="43.9">22</text>
<text x="158.7" y="45.2">1</text>
<text x="158.7" y="47.7">2</text>
<text x="160.7" y="46.5">VDD</text>
<text x="167.8" y="46.5">OUT</text>
<text x="172.6" y="45.2">3</text>
<text x="266.6" y="42.7">4</text>
<text x="266.6" y="45.2">5</text>
<text x="266.6" y="47.7">6</text>
<text x="268.7" y="43.9">4</text>
<text x="268.7" y="46.5">5</text>
<text x="49.7" y="49">13</text>
<text x="49.7" y="51.5">14</text>
<text x="52.8" y="50.3">PA7</text>
<text x="52.8" y="52.8">PB0</text>
<text x="78" y="52.8">PA9-OSC32OUT</text>
<text x="79" y="50.3">PA10-OSC32IN</text>
<text x="92.6" y="51.5">19</text>
<text x="92.6" y="49">20</text>
<text x="160.7" y="49">GND</text>
<text x="266.6" y="50.3">7</text>
<text x="268.7" y="49">6</text>
<text x="268.7" y="51.5">7</text>
<text x="49.7" y="54.1">15</text>
<text x="49.7" y="56.6">16</text>
<text x="52.8" y="55.4">PB1</text>
<text x="52.8" y="57.9">VSS</text>
<text x="88.2" y="57.9">PB2</text>
<text x="88.2" y="55.4">PA8</text>
<text x="92.6" y="56.6">17</text>
<text x="92.6" y="54.1">18</text>
<text x="214.4" y="87.1">2</text>
<text x="217.7" y="88.1">VIN</text>
<text x="226.5" y="88.1">VOUT</text>
<text x="233.7" y="87.1">3</text>
<text x="39.4" y="92.2">1</text>
<text x="39.4" y="94.7">3</text>
<text x="42.2" y="93.2">1</text>
<text x="42.2" y="95.7">3</text>
<text x="50.3" y="93.2">2</text>
<text x="50.3" y="95.7">4</text>
<text x="53.1" y="92.2">2</text>
<text x="53.1" y="94.7">4</text>
<text x="223.8" y="95.5" transform="rotate(-90 223.8 95.5)">1</text>
<text x="39.4" y="97.3">5</text>
<text x="39.4" y="99.8">7</text>
<text x="42.2" y="98.3">5</text>
<text x="42.2" y="100.8">7</text>
<text x="50.3" y="98.3">6</text>
<text x="50.3" y="100.8">8</text>
<text x="53.1" y="97.3">6</text>
<text x="53.1" y="99.8">8</text>
<text x="63.4" y="132.8">1</text>
<text x="65.5" y="134.1">CP1</text>
<text x="85" y="137.9">GND</text>
<text x="86.6" y="134.1">EP</text>
<text x="89.9" y="136.4">28</text>
<text x="90" y="132.8">29</text>
<text x="205.6" y="132.8">1</text>
<text x="207.7" y="134.1">CP1</text>
<text x="227.3" y="137.9">GND</text>
<text x="228.8" y="134.1">EP</text>
<text x="232.2" y="136.4">28</text>
<text x="232.3" y="132.8">29</text>
<text x="63.4" y="143">2</text>
<text x="90" y="143">27</text>
<text x="205.6" y="143">2</text>
<text x="232.3" y="143">27</text>
<text x="63.4" y="145.5">3</text>
<text x="65.5" y="144.3">CP2</text>
<text x="65.5" y="146.8">VCP</text>
<text x="82.7" y="149.3">MODE1</text>
<text x="82.7" y="146.8">MODE2</text>
<text x="82.7" y="144.3">nHOME</text>
<text x="90" y="148.1">25</text>
<text x="90" y="145.5">26</text>
<text x="205.6" y="145.5">3</text>
<text x="207.7" y="144.3">CP2</text>
<text x="207.7" y="146.8">VCP</text>
<text x="224.9" y="149.3">MODE1</text>
<text x="224.9" y="146.8">MODE2</text>
<text x="224.9" y="144.3">nHOME</text>
<text x="232.3" y="148.1">25</text>
<text x="232.3" y="145.5">26</text>
<text x="63.4" y="155.7">4</text>
<text x="82.7" y="151.9">MODE0</text>
<text x="90" y="155.7">23</text>
<text x="90" y="150.6">24</text>
<text x="205.6" y="155.7">4</text>
<text x="224.9" y="151.9">MODE0</text>
<text x="232.3" y="155.7">23</text>
<text x="232.3" y="150.6">24</text>
<text x="65.5" y="157">VMA</text>
<text x="86.4" y="157">NC</text>
<text x="207.7" y="157">VMA</text>
<text x="228.6" y="157">NC</text>
<text x="63.4" y="164.6">5</text>
<text x="63.4" y="167.1">6</text>
<text x="65.5" y="165.8">AOUT1</text>
<text x="83" y="165.8">NENBL</text>
<text x="84.3" y="163.3">STEP</text>
<text x="90" y="164.6">21</text>
<text x="90" y="162">22</text>
<text x="205.6" y="164.6">5</text>
<text x="205.6" y="167.1">6</text>
<text x="207.7" y="165.8">AOUT1</text>
<text x="225.3" y="165.8">NENBL</text>
<text x="226.6" y="163.3">STEP</text>
<text x="232.3" y="164.6">21</text>
<text x="232.3" y="162">22</text>
<text x="63.4" y="169.7">7</text>
<text x="63.4" y="172.2">8</text>
<text x="65.5" y="168.4">ISENA</text>
<text x="65.5" y="170.9">AOUT2</text>
<text x="65.5" y="173.5">BOUT2</text>
<text x="82.8" y="173.5">DECAY</text>
<text x="85.9" y="170.9">DIR</text>
<text x="90" y="172.2">19</text>
<text x="90" y="169.7">20</text>
<text x="205.6" y="169.7">7</text>
<text x="205.6" y="172.2">8</text>
<text x="207.7" y="168.4">ISENA</text>
<text x="207.7" y="170.9">AOUT2</text>
<text x="207.7" y="173.5">BOUT2</text>
<text x="225.1" y="173.5">DECAY</text>
<text x="228.2" y="170.9">DIR</text>
<text x="232.3" y="172.2">19</text>
<text x="232.3" y="169.7">20</text>
<text x="62.4" y="177.3">10</text>
<text x="62.4" y="179.8">11</text>
<text x="63.4" y="174.7">9</text>
<text x="65.5" y="176">ISENB</text>
<text x="65.5" y="178.5">BOUT1</text>
<text x="82.4" y="178.5">nFAULT</text>
<text x="90" y="179.8">17</text>
<text x="90" y="177.3">18</text>
<text x="204.7" y="177.3">10</text>
<text x="204.7" y="179.8">11</text>
<text x="205.6" y="174.7">9</text>
<text x="207.7" y="176">ISENB</text>
<text x="207.7" y="178.5">BOUT1</text>
<text x="224.6" y="178.5">nFAULT</text>
<text x="232.3" y="179.8">17</text>
<text x="232.3" y="177.3">18</text>
<text x="62.4" y="182.4">12</text>
<text x="62.4" y="184.9">13</text>
<text x="65.5" y="181.1">VMB</text>
<text x="65.5" y="183.6">AVREF</text>
<text x="82.1" y="183.6">nRESET</text>
<text x="82.3" y="181.1">nSLEEP</text>
<text x="90" y="182.4">16</text>
<text x="130.7" y="184.9">3</text>
<text x="130.7" y="182.4">4</text>
<text x="132.8" y="183.6">4</text>
<text x="204.7" y="182.4">12</text>
<text x="204.7" y="184.9">13</text>
<text x="207.7" y="181.1">VMB</text>
<text x="207.7" y="183.6">AVREF</text>
<text x="224.3" y="183.6">nRESET</text>
<text x="224.5" y="181.1">nSLEEP</text>
<text x="232.3" y="182.4">16</text>
<text x="273" y="184.9">3</text>
<text x="273" y="182.4">4</text>
<text x="275" y="183.6">4</text>
<text x="62.4" y="187.4">14</text>
<text x="65.5" y="186.2">BVREF</text>
<text x="65.5" y="188.7">GND</text>
<text x="80.9" y="188.7">V3P3OUT</text>
<text x="90" y="187.4">15</text>
<text x="130.7" y="190">1</text>
<text x="130.7" y="187.4">2</text>
<text x="132.8" y="191.2">1</text>
<text x="132.8" y="188.7">2</text>
<text x="132.8" y="186.2">3</text>
<text x="204.7" y="187.4">14</text>
<text x="207.7" y="186.2">BVREF</text>
<text x="207.7" y="188.7">GND</text>
<text x="223.1" y="188.7">V3P3OUT</text>
<text x="232.3" y="187.4">15</text>
<text x="273" y="190">1</text>
<text x="273" y="187.4">2</text>
<text x="275" y="191.2">1</text>
<text x="275" y="188.7">2</text>
<text x="275" y="186.2">3</text>
</g>
</svg>
